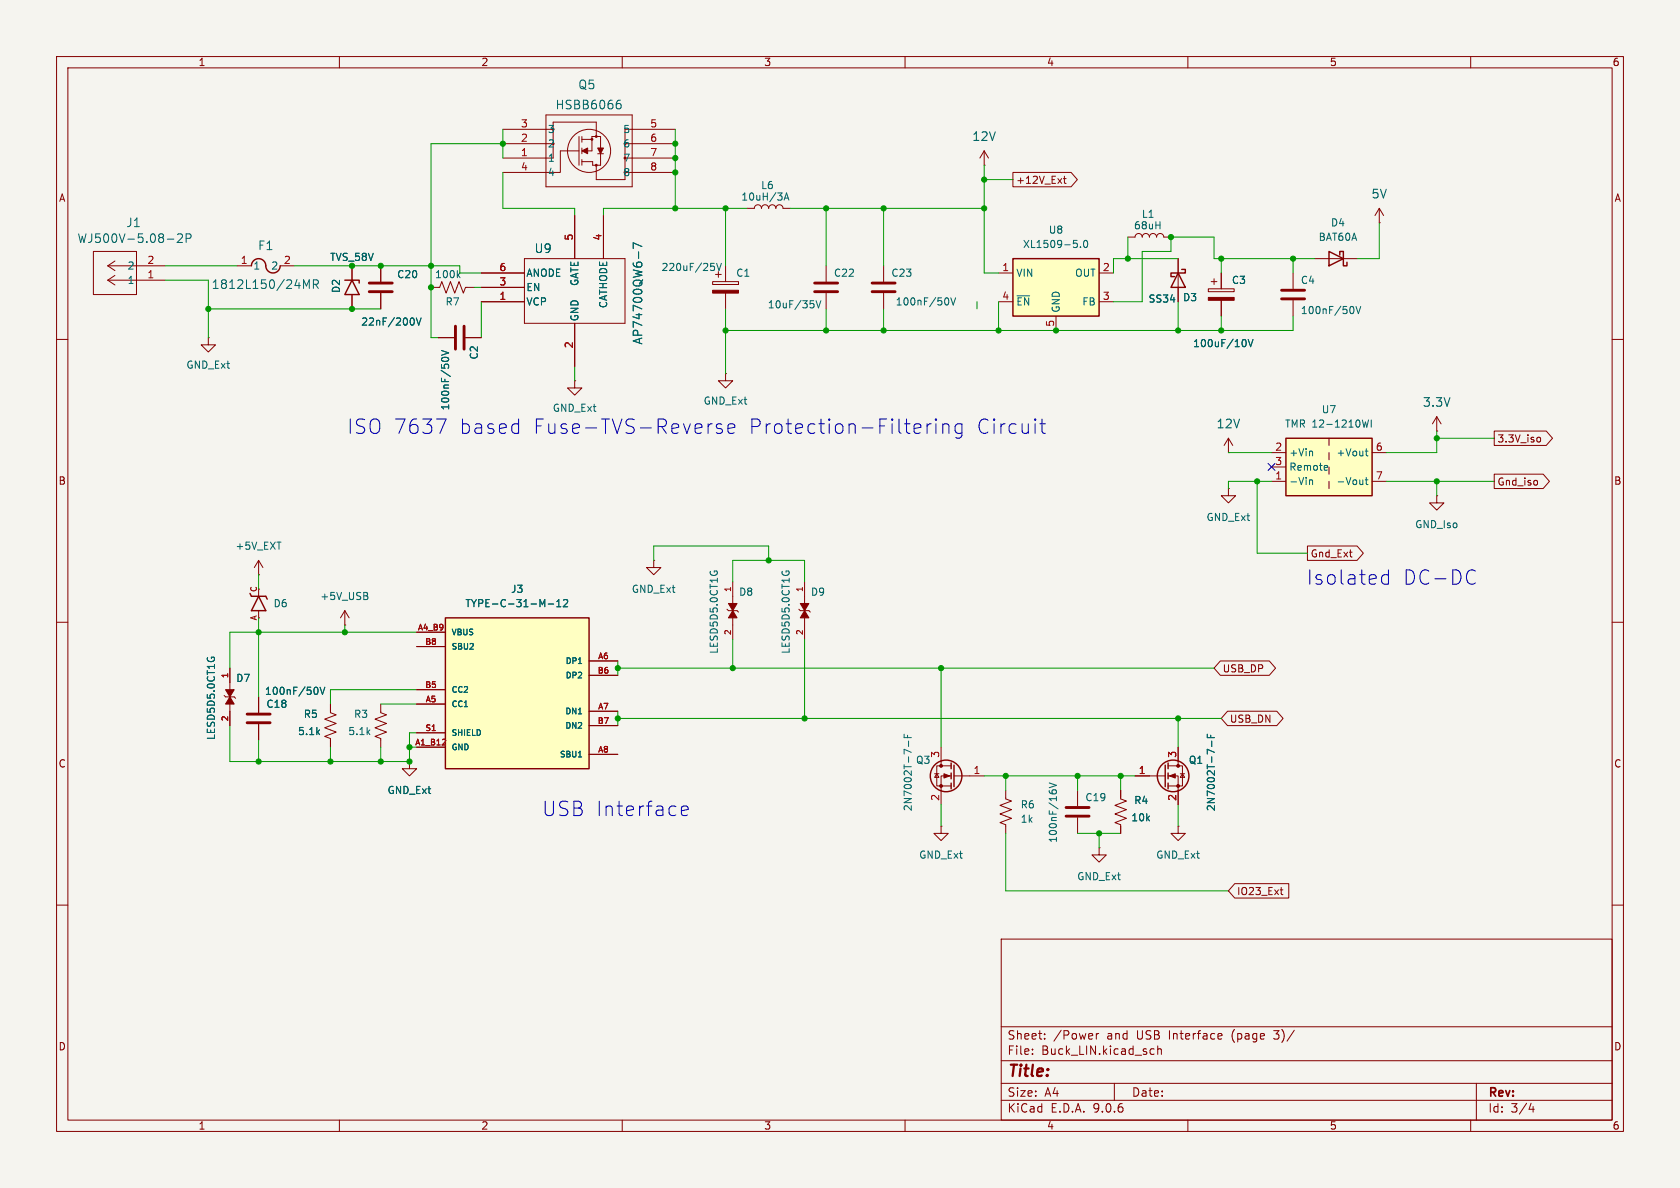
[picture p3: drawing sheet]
<svg xmlns="http://www.w3.org/2000/svg" width="297mm" height="210mm" viewBox="0 0 297 210" stroke-linecap="round" stroke-linejoin="round" font-family="sans-serif">
<path d="M0 0h297v210h-297z" fill="#f5f4ef" stroke="#f5f4ef" stroke-width=".18"/>
<g fill="none" stroke="#840000" stroke-width=".18">
<path d="M10 10h277v190h-277zM12 12h273v186h-273zM60 10v2M110 10v2M160 10v2M210 10v2M260 10v2M88.9 27.9h7.6M88.9 25.4h7.6M88.9 22.9h7.6M96.5 20.3h15.3v12.7h-15.3zM101.6 38.1v7.6"/>
<path d="M102.4 26.7h-3.3v3.8h-10.2M102.4 24.1v5.1M102.9 24.1v1M102.9 26.2v1M102.9 28.2v1M102.9 24.6h1.7M105.4 24.1v-2.5h-7.6v6.3M105.7 27.2h1M106.2 26.2v-2.1h-1.6v2.6h-.7M106.2 27.2v2h-1.4v-.6h-1.9M106.7 38.1v7.6M110.5 30.5h8.9"/>
<path d="M110.5 27.9h8.9M110.5 25.4h8.9M119.4 22.9h-8.9v8.9h-5.1v-2.6M132.1 36.8h1.2a.64 .64 0 0 1 .7-.6 .64 .64 0 0 1 .6 .6 .64 .64 0 0 1 .7-.6 .64 .64 0 0 1 .6 .6 .64 .64 0 0 1 .6-.6 .64 .64 0 0 1 .7 .6 .64 .64 0 0 1 .6-.6 .64 .64 0 0 1 .6 .6h1.3M243.8 39.4h.1M243.8 36.8l-.7 1.3M243.8 36.8l.8 1.3M243.8 36.8v2.6M16.5 44.5h7.6v7.6h-7.6zM19 49.5h10.2M19 49.5l1.3 .9M19 47h10.2"/>
<path d="M19 47l1.3 .8M20.3 48.7l-1.3 .8M20.3 46.1l-1.3 .9M36.8 59.7v1.3h1.3l-1.3 1.2-1.2-1.2h1.2M36.8 59.7h.1M41.9 47h2.5M49.5 47h2.6M62.2 47v2.5M62.2 52.1v2.5M67.3 47v2.8M67.3 51.8v2.8M76.2 50.8h1.5l.4-1 .8 2 .7-2 .8 2 .8-2 .7 2 .4-1h1.5"/>
<path d="M77.5 59.7h2.8M82.3 59.7h2.8M85.1 50.8h7.6M85.1 48.3h7.6M85.1 53.3h7.6M92.7 45.7h17.8v11.5h-17.8zM101.6 57.2v7.6M126 49.8h4.6v.5h-4.6zM126.5 48.5h1M127 48v1M128.3 47v2.8M128.3 51.8v2.8"/>
<path d="M146 47v2.8M146 51.8v2.8M156.2 47v2.8M156.2 51.8v2.8M208.3 45.7v7.6M213.6 51.1h4.6v.5h-4.6zM214.1 49.8h1M214.6 49.3v1M215.9 48.3v2.8M215.9 53.1v2.8M228.6 48.3v2.8M228.6 53.1v2.8"/>
<path d="M232.4 45.7h7.6M10 60h2M101.6 67.3v1.3h1.3l-1.3 1.3-1.3-1.3h1.3M101.6 67.3h.1M128.3 66v1.3h1.2l-1.2 1.3-1.3-1.3h1.3M128.3 66h.1M285 60h2M115.6 99.1v1.2h1.2l-1.2 1.3-1.3-1.3h1.3M115.6 99.1h.1M10 110h2M45.7 104.1v1.3M45.7 108v1.2"/>
<path d="M128.5 107.7l.3 .3h1.5l.3 .2M129.5 102.9v3.8M129.5 109.2v3.8M141.2 107.7l.3 .3h1.5l.3 .2M142.2 102.9v3.8M142.2 109.2v3.8M285 110h2M10 160h2M177 166h108v32h-108zM285 160h2M60 198v2M110 198v2"/>
<path d="M160 198v2M177 194.5h108M177 191.5h108M177 187.5h108M177 181.5h108M182.5 186.3v.1M182.5 185.5v.1M184.7 183.6v.1M184.7 182.8v.1M193.8 182.7v1M194.2 182.7l-.2 .1-.2 .2M197 191.5v3"/>
<path d="M203.6 185.4l.4 .1M204 186.3l-.4 .1M204.7 185.5l.2-.1 .3 .1 .1 .9M204.7 184.9v1.5M210 198v2M215.5 182.7l.5 .1v.3l-.7 .1M216 183.6l-.5 .1M260 198v2M261 191.5v6.5M270.7 195l-.4 1.1h.9M271 195.6v1"/>
<circle cx="104.1" cy="26.7" r="3.8"/>
</g>
<g fill="#840000" stroke="#840000" stroke-width=".18">
<path d="M128.8 106.7h1.5l-.8 1.3z"/>
<path d="M129.5 108l.8 1.2h-1.5z"/>
<path d="M102.9 26.7l1-.5v1z"/>
<path d="M105.7 26.2h1l-.5 1z"/>
<path d="M213.6 52.6h4.6v.5h-4.6z"/>
<path d="M141.5 106.7h1.5l-.8 1.3z"/>
<path d="M142.2 108l.8 1.2h-1.5z"/>
<path d="M126 51.3h4.6v.5h-4.6z"/>
</g>
<g fill="none" stroke="#006464" stroke-width=".18">
<path d="M109.2 18.3h.3l.3 .3-.1 .5-.5 .1M109.7 17.7l-.5 .1M138.6 35.4l.4-1.3 .5 1.3M138.7 35h.6M29.6 42.3h1.1M31.4 41.5l.6-.2 .2 .2 .1 .3-1 1.1h1M32.9 42.1h.7l.2-.3-.1-.3-.2-.2h-.6v1.6M53.7 49.5l.5 1.1 .5-1.1v1.5M55.4 50.3l.7-.1 .2-.2-.1-.4-.2-.1h-.6v1.5M55.8 50.3l.5 .7M72.9 56.2a.79 .79 0 0 1 0 1.3M73.6 56.2l.4 1.3 .4-1.3"/>
<path d="M81 48.6l.3 .5M81.3 48.2l-.4 .5M112.9 44.5v1.2M113.5 43.6l-1.6-.7v1M125.7 46.6h.6M126.1 47l.2 .3v.3l-.2 .2M126.7 46.6l.4 1.2 .4-1.2M143.9 53.8v.5M144.3 53.2l.4 1.2 .4-1.2M167.4 52.6a.79 .79 0 0 1 0 1.3M168.1 52.6l.4 1.3 .4-1.3M239.1 54.2a.79 .79 0 0 1 0 1.2"/>
<path d="M239.7 54.2l.4 1.2 .5-1.2M78 63.5a.79 .79 0 0 1 1.3 0M78 62l1.3 .4-1.3 .4M220 60a.79 .79 0 0 1 0 1.3M220.7 60l.4 1.3 .4-1.3M125.6 101l-.1 .3M126.3 101.2v-.3h.4l.1 .3M138.3 101l-.1 .3M139 101.2v-.3h.4l.1 .3"/>
</g>
<g fill="none" stroke="#840000" stroke-width=".25">
<path d="M44.4 47a1.31 1.31 0 0 1 1.5-1.3 1.31 1.31 0 0 1 1.1 1.6 1.27 1.27 0 0 0 1.4 .9 1.27 1.27 0 0 0 1.1-1.2M61 49.5h2.5v.5M62.2 49.5l1.3 2.6h-2.5zM208.3 48.3l1.2 2.5h-2.5zM208.9 47.6h.6v.7h-2.5v.6h.6M234.9 44.5l2.6 1.2-2.6 1.3zM236.9 45.1v-.6h.6v2.5h.6v-.6M44.2 104.9l.2 .5h2.6l.2 .5M45.7 105.4l1.3 2.6h-2.6z"/>
<circle cx="104.6" cy="24.6" r=".13"/>
<circle cx="105.4" cy="24.1" r=".13"/>
<circle cx="105.4" cy="29.2" r=".13"/>
</g>
<path d="M65.3 50h4M65.3 51.6h4M80.5 57.7v4M82 57.7v4M144 50h4.1M144 51.6h4.1M154.2 50h4M154.2 51.6h4M226.6 51.3h4M226.6 52.8h4" fill="none" stroke="#840000" stroke-width=".51"/>
<path d="M179.1 45.7h15.2v10.2h-15.2z" fill="#ffffc2"/>
<path d="M179.1 45.7h15.2v10.2h-15.2z" fill="none" stroke="#840000" stroke-width=".25"/>
<g fill="none" stroke="#840000" stroke-width=".18">
<path d="M174 29.2h.1M174 26.7l-.8 1.2M174 26.7l.8 1.2M174 26.7v2.5M176.5 48.3h2.6M176.5 53.3h2.6M186.7 55.9v2.5M194.3 48.3h2.5M194.3 53.3h2.5M199.4 41.9h1.3a.64 .64 0 0 1 .6-.6 .64 .64 0 0 1 .6 .6 .64 .64 0 0 1 .7-.6 .64 .64 0 0 1 .6 .6 .64 .64 0 0 1 .6-.6 .64 .64 0 0 1 .7 .6 .64 .64 0 0 1 .6-.6 .64 .64 0 0 1 .6 .6h1.3M254 76.2h.1M254 73.7l-.8 1.2"/>
<path d="M254 73.7l.8 1.2M254 73.7v2.5M45.7 99.1l-.7 1.2M45.7 99.1l.8 1.2M45.7 99.1v2.5M40.6 118.1v3.8M45.7 101.6h.1M61 110.5h.1M61 108l-.8 1.2M61 108l.7 1.2M61 108v2.5M39.6 122.9l.3 .3h1.5l.3 .2"/>
<path d="M40.6 124.5v3.8"/>
</g>
<path d="M179.8 52.3h2.2M190.4 43.1v.5M191 43.6v.2M191.7 42.6l.2-.1a.68 .68 0 0 1 .4 .6 .68 .68 0 0 1-.4 .7l-.2-.2-.1-.3zM36.7 116.2l-.1 .3M37.4 116.4v-.2h.4l.1 .2M64.7 105.3l.3 .3v.3l-.2 .1M64.9 104.8l.1 .2-.1 .3" fill="none" stroke="#006464" stroke-width=".18"/>
<g fill="#840000" stroke="#840000" stroke-width=".18">
<path d="M39.9 121.9h1.5l-.8 1.3z"/>
<path d="M40.6 123.2l.8 1.3h-1.5z"/>
</g>
<path d="M78.7 109.2h25.4v26.7h-25.4z" fill="#ffffc2"/>
<g fill="none" stroke="#840000" stroke-width=".25">
<path d="M78.7 109.2h25.4v26.7h-25.4zM168.1 134.9v1M168.1 136.7v1M168.1 138.4v1M168.7 135.3v3.8M206 135.3v3.8M206.5 134.9v1M206.5 136.7v1M206.5 138.4v1"/>
<circle cx="167.3" cy="137.2" r="2.79"/>
<circle cx="207.4" cy="137.2" r="2.79"/>
</g>
<g fill="none" stroke="#840000" stroke-width=".18">
<path d="M217.2 77.5l-.8 1.2M217.2 77.5l.7 1.2M217.2 77.5v2.5M217.2 86.4v1.2h1.2l-1.2 1.3-1.3-1.3h1.3M217.2 86.4h.1M217.2 80h.1M73.7 111.8h5M73.7 114.3h5M104.1 116.8h5.1M104.1 119.4h5.1M45.7 123.2v2.8M45.7 128v2.8"/>
<path d="M58.4 124.5v1.5l1 .4-2 .7 2 .8-2 .8 2 .7-2 .8 1 .4v1.5M67.3 124.5v1.5l1 .4-2 .7 2 .8-2 .8 2 .7-2 .8 1 .4v1.5M72.4 134.6v1.3h1.3l-1.3 1.3-1.3-1.3h1.3M72.4 134.6h.1M73.7 121.9h5M73.7 124.5h5M73.7 129.5h5M73.7 132.1h5M104.1 125.7h5.1M104.1 128.3h5.1M104.1 133.4h5.1M165.2 136.8h.8"/>
<path d="M165.6 136.8l.4 .6h-.8zM166.4 132.1v3.3M168.1 135.4h-2.5v3.5h2.5M168.1 137.2h-1.7v5M168.7 137.2h5.3M177.8 139.7v1.5l1 .4-2 .8 2 .7-2 .8 2 .8-2 .7 1 .4v1.5M190.5 139.7v2.8M198.1 139.7v1.5l1 .4-2 .8 2 .7-2 .8 2 .8-2 .7 1 .4v1.5M200.7 137.2h5.3M206.5 135.4h2.5v3.5h-2.5M206.5 137.2h1.8v5M208.3 132.1v3.3"/>
<path d="M208.7 136.8h.7M209 136.8l.4 .6h-.7zM166.4 146.1v1.2h1.2l-1.2 1.3-1.3-1.3h1.3M166.4 146.1h.1M190.5 144.5v2.8M194.3 149.9v1.2h1.3l-1.3 1.3-1.3-1.3h1.3M194.3 149.9h.1M208.3 146.1v1.2h1.2l-1.2 1.3-1.3-1.3h1.3M208.3 146.1h.1"/>
</g>
<g fill="none" stroke="#006464" stroke-width=".18">
<path d="M96.9 106.8h1M98.4 107.3h.8M98.4 106.4l.4-.4v1.3M99.6 106.1l.5-.1 .3 .4-.8 .9h.8M55.9 121.5a.79 .79 0 0 1 0 1.3M56.6 121.5l.4 1.3 .4-1.3M102.2 133.8h.6M159.8 129.8v.6h1.3M160.4 130v.4M160.6 131v1M185.5 139.7v.3M185.5 138.4l1.3 .4-1.3 .5"/>
<path d="M186 139.9l.2-.3h.3l.3 .3M213.4 129.8v.6h1.3M214 130v.4M214.2 131v1"/>
</g>
<path d="M78.2 131.7h.6M78.7 130.8v.3" fill="none" stroke="#a90000" stroke-width=".18"/>
<path d="M43.7 126.2h4.1M43.7 127.8h4.1M188.5 142.7h4M188.5 144.3h4" fill="none" stroke="#840000" stroke-width=".51"/>
<g fill="#840000" stroke="#840000" stroke-width=".18">
<path d="M166.9 136.8l1 .4-1 .3z"/>
<path d="M206.8 137.2l1-.4v.7z"/>
<circle cx="166.4" cy="135.4" r=".25"/>
<circle cx="166.4" cy="138.9" r=".25"/>
<circle cx="208.3" cy="135.4" r=".25"/>
<circle cx="208.3" cy="138.9" r=".25"/>
</g>
<path d="M227.3 77.5h15.3v10.1h-15.3z" fill="#ffffc2"/>
<path d="M227.3 77.5h15.3v10.1h-15.3z" fill="none" stroke="#840000" stroke-width=".25"/>
<g fill="none" stroke="#840000" stroke-width=".18">
<path d="M101.6 38.1v7.6M106.7 38.1v7.6M179.1 30.5h10.3l1.1 1.3-1.1 1.2h-10.3zM188 31.6h.5M188.2 31.2v1l.3 .2M62.2 47v2.5M62.2 52.1v2.5M67.3 47v2.8M67.3 51.8v2.8M77.5 59.7h2.8M82.3 59.7h2.8M85.1 48.3h7.6"/>
<path d="M85.1 50.8h7.6M85.1 53.3h7.6M101.6 57.2v7.6M208.3 45.7v2.6M208.3 50.8v2.5M215.9 48.3v2.8M215.9 53.1v2.8M234.9 77.5v1.2M264.2 76.2h9.2l1.1 1.3-1.1 1.2h-9.2zM271.9 77.3l.3 .1 .2 .1-.1 .5-.4 .1M224.8 80h2.5M224.8 82.6h2.5"/>
<path d="M224.8 85.1h2.5M231.1 96.5h8.8l1.1 1.3-1.1 1.3h-8.8zM234.9 80v1.3M234.9 82.6v1.2M234.9 85.1v1.3M242.6 80h2.5M242.6 85.1h2.5M254 87.6v1.3h1.3l-1.3 1.3-1.3-1.3h1.3M254 87.6h.1M264.2 83.8h8.6l1.1 1.3-1.1 1.3h-8.6zM271.8 85v.6M40.6 118.1v2.6"/>
<path d="M73.7 111.8h5M73.7 114.3h5M104.1 116.8h5.1M104.1 119.4h5.1M215.7 116.8h8.7l1.1 1.3-1.1 1.3h-8.7l-1.1-1.3zM40.6 125.7v2.6M45.7 123.2v2.8M45.7 128v2.8M58.4 124.5v1.2M58.4 130.8v1.3M72.4 134.6h.1M73.7 121.9h5"/>
<path d="M73.7 124.5h5M73.7 129.5h5M73.7 132.1h5M104.1 125.7h5.1M104.1 128.3h5.1M104.1 133.4h5.1M198.1 139.7v1.3M200.7 137.2h2.5M208.3 132.1v2.5M208.3 139.7v2.5M217 125.7h8.7l1.1 1.3-1.1 1.3h-8.7l-1.1-1.3zM198.1 146.1v1.2"/>
<path d="M218.3 156.2h9.5v2.6h-9.5l-1.1-1.3zM226.3 157.3h.5M226.5 158l.3 .2"/>
</g>
<g fill="none" stroke="#006464" stroke-width=".18">
<path d="M72.9 56.2a.79 .79 0 0 1 0 1.3M73.6 56.2l.4 1.3 .4-1.3M112.9 44.5v1.2M113.5 43.6l-1.6-.7v1M78 63.5a.79 .79 0 0 1 1.3 0M78 62l1.3 .4-1.3 .4M220 60a.79 .79 0 0 1 0 1.3M220.7 60l.4 1.3 .4-1.3M231.9 79.7l.2 .2v.7M240.8 74.2l.3 1.3 .3-.9 .2 .9 .3-1.3M241.4 79.7h.4M241.5 79.3v1.1l.3 .2"/>
<path d="M242.4 74.2v1.3M231.5 84.9l.2-.1 .3 .1 .1 .8M231.5 84.8v.9M234.5 82.3l.2 .3-.6 .1M234.7 83.1h-.2M241.4 84.8h.4M241.5 84.4v1.1l.3 .2M36.7 116.2l-.1 .3M37.4 116.4v-.2h.4l.1 .2M96.9 106.8h1M98.4 107.3h.8M98.4 106.4l.4-.4v1.3"/>
<path d="M99.6 106.1l.5-.1 .3 .4-.8 .9h.8M55.9 121.5a.79 .79 0 0 1 0 1.3M56.6 121.5l.4 1.3 .4-1.3M102.2 133.8h.6M213.4 129.8v.6h1.3M214 130v.4M214.2 131v1"/>
</g>
<g fill="none" stroke="#009600" stroke-width=".18">
<path d="M88.9 30.5v6.3h12.7v1.3M88.9 25.4h-12.7v34.3h1.3M88.9 22.9v5M119.4 22.9v13.9M128.3 36.8v10.2M132.1 36.8h-25.4v1.3M139.7 36.8h34.3M146 36.8v10.2M156.2 36.8v10.2M174 29.2v19.1h2.5M174 31.8h5.1M243.8 39.4v6.3h-3.8"/>
<path d="M29.2 49.5h7.6v10.2M29.2 47h12.7M36.8 54.6h30.5M52.1 47h29.2v1.3h3.8M83.8 50.8h1.3M85.1 53.3v6.4M128.3 54.6v11.4M146 54.6v3.8M156.2 54.6v3.8M172.7 53.3v1.3M176.5 53.3v5.1M199.4 41.9v3.8"/>
<path d="M208.3 45.7h-11.5v2.6M208.3 53.3v5.1M215.9 45.7v2.6M215.9 55.9v2.5M228.6 55.9v2.5h-100.3M228.6 45.7v2.6M232.4 45.7h-17.8v-3.8h-7.6v2.6h-5.1v8.8h-5.1M101.6 64.8v2.5M254 76.2v3.8h-8.9M254 77.5h10.2M115.6 99.1v-2.6h20.3v2.6M217.2 80h7.6"/>
<path d="M222.2 85.1v12.7h8.9M224.8 85.1h-7.6v1.3M245.1 85.1h19.1M254 85.1v2.5M45.7 101.6v2.5M45.7 109.2v14M61 110.5v1.3M73.7 111.8h-33.1v6.3M109.2 118.1h105.4M109.2 116.8v2.6M129.5 102.9v-3.8h12.7v3.8M129.5 113v5.1"/>
<path d="M142.2 113v14M166.4 118.1v14M40.6 128.3v6.3h31.8v-5.1h1.3M45.7 130.8v3.8M58.4 132.1v2.5M67.3 124.5h6.4M67.3 132.1v2.5M72.4 132.1h1.3M73.7 121.9h-15.3v2.6M109.2 125.7v2.6M109.2 127h106.7M174 137.2h26.7"/>
<path d="M177.8 137.2v2.5M190.5 137.2v2.5M198.1 137.2v2.5M208.3 127v5.1M166.4 142.2v3.9M177.8 147.3v10.2h39.4M190.5 147.3h7.6M194.3 147.3v2.6M208.3 142.2v3.9"/>
</g>
<path d="M224.2 81.9l1.2 1.3M225.4 81.9l-1.2 1.3" fill="none" stroke="#000084" stroke-width=".18"/>
<g fill="none" stroke="#0000c2" stroke-width=".18">
<path d="M77.2 74.1h1.7l-1.1 2.5M125.9 74.9l-.5 .1M127.6 75l-.6-.1-.4 .4 .2 .3 .8 .3 .1 .2-.1 .4-.2 .1-.8-.1M128.7 75.8l1.2-.3-.1-.5-.7-.1-.4 .4v.9l.1 .3 .3 .1 .7-.1M163.9 74.9v1.7M164.6 74.9a.65 .65 0 0 0-.7 .5M165.5 74.1v.2M165.5 74.9v1.7M165.5 74.1l-.2 .1 .2 .1M165.5 74.1l.1 .1-.1 .1M166.7 75.2a.63 .63 0 0 1 1.1 .1v1.3M166.7 74.9v1.7"/>
<path d="M170.1 75l-.8-.1-.5 .5v.7l.3 .4 .2 .1 .8-.1M170.1 74.9v2.1a.69 .69 0 0 1-1.1 .3M183.8 74.9h1M184.2 74.1v2.1l.1 .3 .5 .1M244.4 103l.3 .3 .8-.1M245.5 100.7v2.6M245.5 101.7l-.8-.1-.3 .2M260.3 100.7l.5 .3M260.8 103l-.5 .3M120.5 143.3l1.2-.2-.2-.5-.7-.1-.3 .3v1l.1 .3 .2 .1 .7-.1"/>
</g>
<path d="M78.2 131.7h.6M78.7 130.8v.3" fill="none" stroke="#a90000" stroke-width=".18"/>
<g fill="#009600" stroke="#009600" stroke-width=".18">
<circle cx="76.2" cy="50.8" r=".46"/>
<circle cx="88.9" cy="25.4" r=".46"/>
<circle cx="76.2" cy="47" r=".46"/>
<circle cx="62.2" cy="54.6" r=".46"/>
<circle cx="62.2" cy="47" r=".46"/>
<circle cx="36.8" cy="54.6" r=".46"/>
<circle cx="67.3" cy="47" r=".46"/>
<circle cx="119.4" cy="27.9" r=".46"/>
<circle cx="119.4" cy="36.8" r=".46"/>
<circle cx="119.4" cy="30.5" r=".46"/>
<circle cx="119.4" cy="25.4" r=".46"/>
<circle cx="146" cy="58.4" r=".46"/>
<circle cx="146" cy="36.8" r=".46"/>
<circle cx="128.3" cy="36.8" r=".46"/>
<circle cx="156.2" cy="58.4" r=".46"/>
<circle cx="156.2" cy="36.8" r=".46"/>
<circle cx="128.3" cy="58.4" r=".46"/>
<circle cx="199.4" cy="45.7" r=".46"/>
<circle cx="215.9" cy="45.7" r=".46"/>
<circle cx="215.9" cy="58.4" r=".46"/>
<circle cx="228.6" cy="45.7" r=".46"/>
<circle cx="135.9" cy="99.1" r=".46"/>
<circle cx="109.2" cy="118.1" r=".46"/>
<circle cx="109.2" cy="127" r=".46"/>
<circle cx="129.5" cy="118.1" r=".46"/>
<circle cx="142.2" cy="127" r=".46"/>
<circle cx="176.5" cy="58.4" r=".46"/>
<circle cx="186.7" cy="58.4" r=".46"/>
<circle cx="207" cy="41.9" r=".46"/>
<circle cx="174" cy="36.8" r=".46"/>
<circle cx="174" cy="31.8" r=".46"/>
<circle cx="208.3" cy="58.4" r=".46"/>
<circle cx="45.7" cy="111.8" r=".46"/>
<circle cx="72.4" cy="132.1" r=".46"/>
<circle cx="45.7" cy="134.6" r=".46"/>
<circle cx="58.4" cy="134.6" r=".46"/>
<circle cx="61" cy="111.8" r=".46"/>
<circle cx="72.4" cy="134.6" r=".46"/>
<circle cx="67.3" cy="134.6" r=".46"/>
<circle cx="166.4" cy="118.1" r=".46"/>
<circle cx="177.8" cy="137.2" r=".46"/>
<circle cx="194.3" cy="147.3" r=".46"/>
<circle cx="190.5" cy="137.2" r=".46"/>
<circle cx="198.1" cy="137.2" r=".46"/>
<circle cx="208.3" cy="127" r=".46"/>
<circle cx="254" cy="85.1" r=".46"/>
<circle cx="254" cy="77.5" r=".46"/>
<circle cx="222.2" cy="85.1" r=".46"/>
</g>
<g font-size="3.5" fill="#0000c2">
<text x="61.3" y="76.9">ISO 7637</text>
<text x="81.1" y="76.9">based</text>
<text x="94.1" y="76.9">Fuse-TVS-Reverse</text>
<text x="132.1" y="76.9">Protection-Filtering</text>
<text x="172.4" y="76.9">Circuit</text>
<text x="231" y="103.6">Isolated</text>
<text x="248" y="103.6">DC-DC</text>
<text x="95.8" y="144.5">USB Interface</text>
</g>
<text font-size="2.8" fill="#840000" x="178" y="190.9">Title:</text>
<g font-size="2.1" fill="#006464">
<text x="102.2" y="16">Q5</text>
<text x="98.1" y="19.5">HSBB6066</text>
<text x="171.8" y="25.2">12V</text>
<text x="242.3" y="35.3">5V</text>
<text x="22.2" y="40.4">J1</text>
<text x="13.6" y="43.2">WJ500V-5.08-2P</text>
<text x="45.5" y="44.4">F1</text>
<text x="94.4" y="44.9">U9</text>
<text x="37.3" y="51.3">1812L150/24MR</text>
<text x="113.8" y="61" transform="rotate(-90 113.8 61)">AP74700QW6-7</text>
<text x="214.9" y="76">12V</text>
<text x="251.4" y="72.2">3.3V</text>
</g>
<g font-size="2.1" fill="#840000">
<text x="178" y="184">Sheet:</text>
<text x="186.2" y="184">/Power</text>
<text x="195.7" y="184">and</text>
<text x="201.1" y="184">USB</text>
<text x="206.9" y="184">Interface</text>
<text x="218.1" y="184">(page</text>
<text x="225.8" y="184">3)/</text>
<text x="178" y="186.7">File:</text>
<text x="184.1" y="186.7">Buck_LIN.kicad_sch</text>
<text x="178" y="196.9">KiCad</text>
<text x="178" y="194.1">Size:</text>
<text x="184.7" y="194.1">A4</text>
<text x="185.7" y="196.9">E.D.A.</text>
<text x="193.3" y="196.9">9.0.6</text>
<text x="200" y="194.1">Date:</text>
<text x="263" y="194.3">Rev:</text>
<text x="263" y="196.9">Id:</text>
<text x="267.1" y="196.9">3/4</text>
</g>
<g font-size="1.8" fill="#840000">
<text x="35" y="11.9">1</text>
<text x="85" y="11.9">2</text>
<text x="135" y="11.9">3</text>
<text x="185" y="11.9">4</text>
<text x="235" y="11.9">5</text>
<text x="285" y="11.9">6</text>
<text x="10.3" y="35.9">A</text>
<text x="179.5" y="32.7">+12V_Ext</text>
<text x="285.3" y="35.9">A</text>
<text x="264.6" y="78.4">3.3V_iso</text>
<text x="10.3" y="85.9">B</text>
<text x="264.6" y="86">Gnd_iso</text>
<text x="285.3" y="85.9">B</text>
<text x="231.6" y="98.7">Gnd_Ext</text>
<text x="216.1" y="119.1">USB_DP</text>
<text x="217.3" y="128">USB_DN</text>
<text x="10.3" y="135.9">C</text>
<text x="285.3" y="135.9">C</text>
<text x="218.6" y="158.4">IO23_Ext</text>
<text x="10.3" y="185.9">D</text>
<text x="285.3" y="185.9">D</text>
<text x="35" y="199.9">1</text>
<text x="85" y="199.9">2</text>
<text x="135" y="199.9">3</text>
<text x="185" y="199.9">4</text>
<text x="235" y="199.9">5</text>
<text x="285" y="199.9">6</text>
</g>
<g font-size="1.8" fill="#a90000">
<text x="92" y="22.6">3</text>
<text x="114.9" y="22.6">5</text>
<text x="92" y="27.7">1</text>
<text x="92" y="25.1">2</text>
<text x="114.9" y="27.7">7</text>
<text x="114.9" y="25.1">6</text>
<text x="92" y="30.2">4</text>
<text x="114.9" y="30.2">8</text>
<text x="26" y="46.7">2</text>
<text x="42.5" y="46.7">1</text>
<text x="50.1" y="46.7">2</text>
<text x="101.3" y="42.6" transform="rotate(-90 101.3 42.6)">5</text>
<text x="106.4" y="42.6" transform="rotate(-90 106.4 42.6)">4</text>
<text x="26" y="49.3">1</text>
<text x="88.2" y="48">6</text>
<text x="88.2" y="50.5">3</text>
<text x="88.2" y="53.1">1</text>
<text x="177.1" y="48">1</text>
<text x="177.1" y="53.1">4</text>
<text x="194.9" y="48">2</text>
<text x="194.9" y="53.1">3</text>
<text x="186.4" y="57.9" transform="rotate(-90 186.4 57.9)">5</text>
<text x="101.3" y="61.7" transform="rotate(-90 101.3 61.7)">2</text>
<text x="225.4" y="79.8">2</text>
<text x="225.4" y="82.3">3</text>
<text x="243.1" y="79.8">6</text>
<text x="225.4" y="84.8">1</text>
<text x="243.1" y="84.8">7</text>
<text x="166.1" y="134.1" transform="rotate(-90 166.1 134.1)">3</text>
<text x="172" y="136.9">1</text>
<text x="201.2" y="136.9">1</text>
<text x="208" y="134.1" transform="rotate(-90 208 134.1)">3</text>
<text x="166.1" y="141.7" transform="rotate(-90 166.1 141.7)">2</text>
<text x="208" y="141.7" transform="rotate(-90 208 141.7)">2</text>
</g>
<g font-size="1.8" fill="#006464">
<text x="96.8" y="23.7">3</text>
<text x="110.1" y="23.7">5</text>
<text x="96.8" y="28.8">1</text>
<text x="96.8" y="26.3">2</text>
<text x="110.1" y="28.8">7</text>
<text x="110.1" y="26.3">6</text>
<text x="96.8" y="31.3">4</text>
<text x="110.1" y="31.3">8</text>
<text x="131" y="35.7">10uH/3A</text>
<text x="134.5" y="33.6">L6</text>
<text x="185.3" y="41.5">U8</text>
<text x="200.4" y="40.7">68uH</text>
<text x="201.8" y="38.7">L1</text>
<text x="235.2" y="40.2">D4</text>
<text x="22.5" y="47.9">2</text>
<text x="44.7" y="47.9">1</text>
<text x="47.9" y="47.9">2</text>
<text x="58.3" y="46.3">TVS_58V</text>
<text x="180.8" y="44">XL1509-5.0</text>
<text x="233" y="42.8">BAT60A</text>
<text x="22.5" y="50.4">1</text>
<text x="60.3" y="51.9" transform="rotate(-90 60.3 51.9)">D2</text>
<text x="70.1" y="49.4">C20</text>
<text x="76.8" y="49.4">100k</text>
<text x="93" y="49.1">ANODE</text>
<text x="93" y="51.7">EN</text>
<text x="102.5" y="50.7" transform="rotate(-90 102.5 50.7)">GATE</text>
<text x="116.8" y="48.1">220uF/25V</text>
<text x="130.1" y="49.1">C1</text>
<text x="147.3" y="49.1">C22</text>
<text x="157.5" y="49.1">C23</text>
<text x="179.6" y="49.1">VIN</text>
<text x="190" y="49.1">OUT</text>
<text x="203" y="53.7">SS34</text>
<text x="209.1" y="53.4">D3</text>
<text x="217.7" y="50.4">C3</text>
<text x="229.9" y="50.4">C4</text>
<text x="63.8" y="57.8">22nF/200V</text>
<text x="78.7" y="54.2">R7</text>
<text x="93" y="54.2">VCP</text>
<text x="102.5" y="56.9" transform="rotate(-90 102.5 56.9)">GND</text>
<text x="107.5" y="54.6" transform="rotate(-90 107.5 54.6)">CATHODE</text>
<text x="135.6" y="54.7">10uF/35V</text>
<text x="158.3" y="54.2">100nF/50V</text>
<text x="179.6" y="54.2">~{EN}</text>
<text x="187.6" y="55.4" transform="rotate(-90 187.6 55.4)">GND</text>
<text x="191.2" y="54.2">FB</text>
<text x="229.9" y="55.7">100nF/50V</text>
<text x="32.9" y="65.4">GND_Ext</text>
<text x="84.7" y="63.7" transform="rotate(-90 84.7 63.7)">C2</text>
<text x="210.8" y="61.6">100uF/10V</text>
<text x="124.3" y="71.7">GND_Ext</text>
<text x="79.6" y="72.6" transform="rotate(-90 79.6 72.6)">100nF/50V</text>
<text x="97.6" y="73">GND_Ext</text>
<text x="227.1" y="75.8">TMR 12-1210WI</text>
<text x="233.6" y="73.3">U7</text>
<text x="227.8" y="80.9">+Vin</text>
<text x="227.8" y="83.4">Remote</text>
<text x="236.2" y="80.9">+Vout</text>
<text x="227.8" y="86">-Vin</text>
<text x="236.2" y="86">-Vout</text>
<text x="213.2" y="92.3">GND_Ext</text>
<text x="250.1" y="93.6">GND_Iso</text>
<text x="41.5" y="97.4">+5V_EXT</text>
<text x="48.3" y="107.5">D6</text>
<text x="56.5" y="106.3">+5V_USB</text>
<text x="82.2" y="107.5">TYPE-C-31-M-12</text>
<text x="90.2" y="105">J3</text>
<text x="111.6" y="105">GND_Ext</text>
<text x="130.6" y="105.5">D8</text>
<text x="143.3" y="105.5">D9</text>
<text x="127.1" y="115.7" transform="rotate(-90 127.1 115.7)">LESD5D5.0CT1G</text>
<text x="139.8" y="115.7" transform="rotate(-90 139.8 115.7)">LESD5D5.0CT1G</text>
<text x="41.7" y="120.8">D7</text>
<text x="46.7" y="123">100nF/50V</text>
<text x="47" y="125.3">C18</text>
<text x="38.2" y="130.9" transform="rotate(-90 38.2 130.9)">LESD5D5.0CT1G</text>
<text x="52.6" y="130.1">5.1k</text>
<text x="53.6" y="127.1">R5</text>
<text x="61.5" y="130.1">5.1k</text>
<text x="62.5" y="127.1">R3</text>
<text x="161.8" y="135.2">Q3</text>
<text x="210.1" y="135.2">Q1</text>
<text x="68.4" y="140.6">GND_Ext</text>
<text x="161.4" y="143.5" transform="rotate(-90 161.4 143.5)">2N7002T-7-F</text>
<text x="180.3" y="143.1">R6</text>
<text x="191.8" y="141.8">C19</text>
<text x="200.4" y="142.3">R4</text>
<text x="215" y="143.5" transform="rotate(-90 215 143.5)">2N7002T-7-F</text>
<text x="180.3" y="145.6">1k</text>
<text x="187" y="149.1" transform="rotate(-90 187 149.1)">100nF/16V</text>
<text x="199.9" y="145.4">10k</text>
<text x="162.4" y="152">GND_Ext</text>
<text x="190.3" y="155.8">GND_Ext</text>
<text x="204.3" y="152">GND_Ext</text>
</g>
<g font-size="1.4" fill="#a90000">
<text x="45.5" y="104.8" transform="rotate(-90 45.5 104.8)">C</text>
<text x="129.3" y="104.8" transform="rotate(-90 129.3 104.8)">1</text>
<text x="142" y="104.8" transform="rotate(-90 142 104.8)">1</text>
<text x="45.5" y="109.8" transform="rotate(-90 45.5 109.8)">A</text>
<text x="73.8" y="111.5">A4_B9</text>
<text x="129.3" y="112.4" transform="rotate(-90 129.3 112.4)">2</text>
<text x="142" y="112.4" transform="rotate(-90 142 112.4)">2</text>
<text x="40.4" y="120" transform="rotate(-90 40.4 120)">1</text>
<text x="75.1" y="114">B8</text>
<text x="105.6" y="119.1">B6</text>
<text x="105.6" y="116.6">A6</text>
<text x="75.1" y="121.7">B5</text>
<text x="75.2" y="124.2">A5</text>
<text x="105.6" y="125.5">A7</text>
<text x="40.4" y="127.6" transform="rotate(-90 40.4 127.6)">2</text>
<text x="73.3" y="131.8">A1_B12</text>
<text x="75.1" y="129.3">S1</text>
<text x="105.6" y="128">B7</text>
<text x="105.6" y="133.1">A8</text>
</g>
<g font-size="1.4" fill="#006464">
<text x="79.8" y="112.5">VBUS</text>
<text x="79.8" y="115">SBU2</text>
<text x="99.9" y="117.6">DP1</text>
<text x="79.8" y="122.7">CC2</text>
<text x="79.8" y="125.2">CC1</text>
<text x="99.9" y="120.1">DP2</text>
<text x="79.8" y="130.3">SHIELD</text>
<text x="99.8" y="126.5">DN1</text>
<text x="99.8" y="129">DN2</text>
<text x="79.8" y="132.8">GND</text>
<text x="98.9" y="134.1">SBU1</text>
</g>
</svg>
